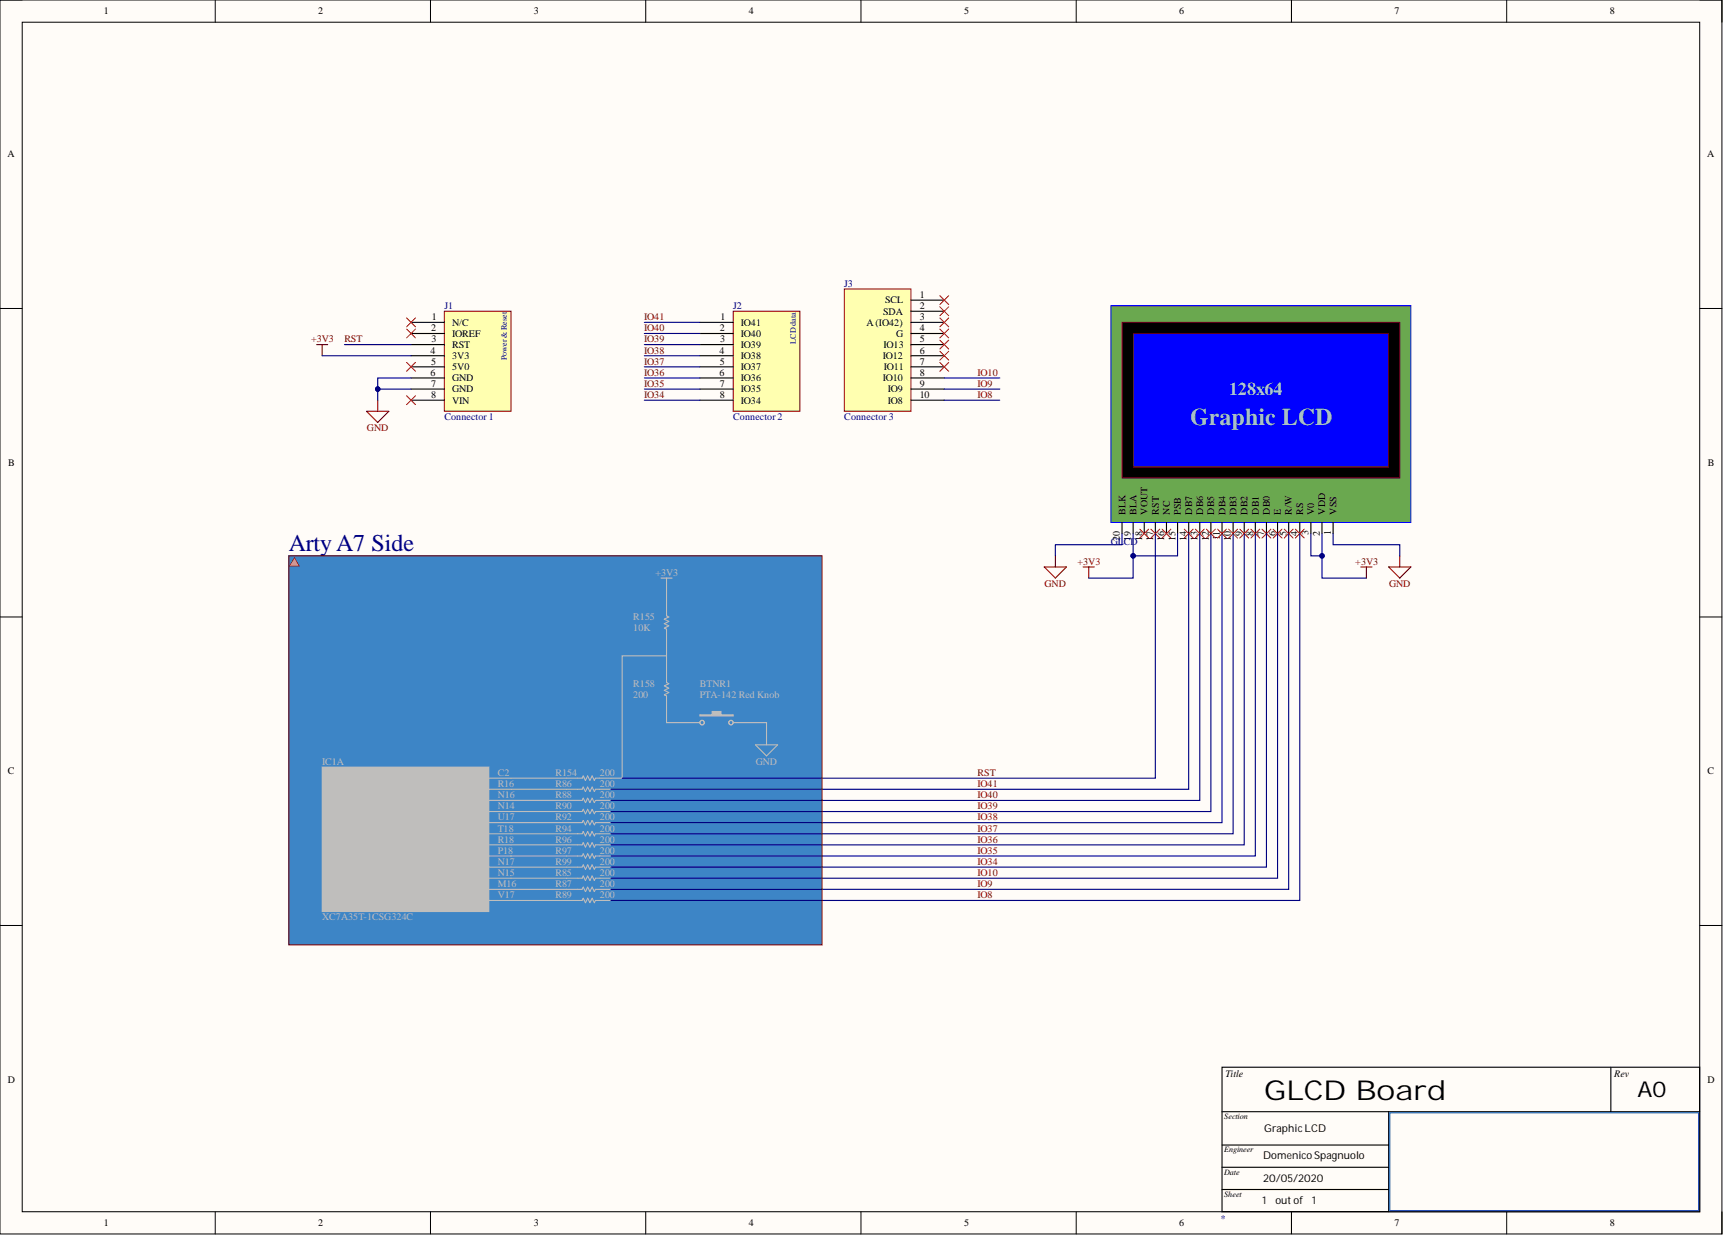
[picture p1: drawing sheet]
<svg xmlns="http://www.w3.org/2000/svg" width="393mm" height="282mm" viewBox="0 0 393 282" stroke-linecap="round" stroke-linejoin="round" font-family="sans-serif">
<path d="M0 0h393.1v281.6h-393.1z" fill-rule="evenodd" fill="#fffcf8"/>
<path d="M0 0h393.1v281.6h-393.1z" fill="none" stroke="#000" stroke-width=".23"/>
<path d="M5.1 5.1h382.9v271.5h-382.9z" fill-rule="evenodd" fill="#fffcf8"/>
<g fill="none" stroke="#000" stroke-width=".23">
<path d="M0 0h5.1M49.1 0v5.1M98.3 0v5.1M147.4 0v5.1M196.6 0v5.1M245.7 0v5.1M294.8 0v5.1M344 0v5.1M388 0h5.1v5.1M5.1 5.1h382.9v271.5h-382.9zM0 70.4h5.1M388 70.4h5.1"/>
<path d="M0 140.8h5.1M388 140.8h5.1M0 211.2h5.1M388 211.2h5.1M49.1 276.6v5M98.3 276.6v5M147.4 276.6v5M196.6 276.6v5M245.7 276.6v5M294.8 276.6v5M344 276.6v5M393.1 276.6v5"/>
</g>
<path d="M65.9 126.9h121.8v88.8h-121.8z" fill-rule="evenodd" fill="#3d85c6"/>
<path d="M253.6 69.8h68.5v49.4h-68.5z" fill-rule="evenodd" fill="#6aa84f"/>
<path d="M253.6 69.8h68.5v49.4h-68.5z" fill="none" stroke="#00f" stroke-width=".23"/>
<g fill="none" stroke="#000" stroke-width=".25">
<path d="M256.2 119.2v2.6M258.7 119.2v2.6M261.2 119.2v2.6M263.8 119.2v2.6M266.3 119.2v2.6M268.8 119.2v2.6M271.4 119.2v2.6M273.9 119.2v2.6M276.4 119.2v2.6M279 119.2v2.6M281.5 119.2v2.6M284 119.2v2.6"/>
<path d="M286.6 119.2v2.6M289.1 119.2v2.6M291.7 119.2v2.6M294.2 119.2v2.6M296.7 119.2v2.6M299.3 119.2v2.6M301.8 119.2v2.6M304.3 119.2v2.6"/>
</g>
<path d="M256.2 73.6h63.4v35.5h-63.4z" fill-rule="evenodd" fill="#000"/>
<path d="M256.2 73.6h63.4v35.5h-63.4z" fill="none" stroke="#800000" stroke-width=".23"/>
<path d="M258.7 76.1h58.3v30.5h-58.3z" fill-rule="evenodd" fill="#00f"/>
<path d="M258.7 76.1h58.3v30.5h-58.3z" fill="none" stroke="#800000" stroke-width=".23"/>
<path d="M279 243.6h109v33h-109zM279 253.7h109M317 253.7v22.9M367.7 243.6v10.1M279 271.5h38M279 266.4h38M279 261.3h38" fill="none" stroke="#000" stroke-width=".25"/>
<path d="M317.3 254h70.5v22.3h-70.5z" fill="none" stroke="#15c" stroke-width=".25"/>
<path d="M101.4 71h15.3v22.9h-15.3z" fill-rule="evenodd" fill="#ffffb0"/>
<path d="M101.4 71h15.3v22.9h-15.3z" fill="none" stroke="#800000" stroke-width=".23"/>
<path d="M93.8 73.6h7.6M93.8 76.1h7.6M93.8 78.7h7.6M93.8 81.2h7.6M93.8 83.7h7.6M93.8 86.3h7.6M93.8 88.8h7.6M93.8 91.3h7.6" fill="none" stroke="#000" stroke-width=".25"/>
<path d="M167.4 71h15.2v22.9h-15.2z" fill-rule="evenodd" fill="#ffffb0"/>
<path d="M167.4 71h15.2v22.9h-15.2z" fill="none" stroke="#800000" stroke-width=".23"/>
<path d="M159.8 73.6h7.6M159.8 76.1h7.6M159.8 78.7h7.6M159.8 81.2h7.6M159.8 83.7h7.6M159.8 86.3h7.6M159.8 88.8h7.6M159.8 91.3h7.6" fill="none" stroke="#000" stroke-width=".25"/>
<path d="M192.7 66h15.3v27.9h-15.3z" fill-rule="evenodd" fill="#ffffb0"/>
<path d="M192.7 66h15.3v27.9h-15.3z" fill="none" stroke="#800000" stroke-width=".23"/>
<path d="M208 68.5h7.6M208 71h7.6M208 73.6h7.6M208 76.1h7.6M208 78.7h7.6M208 81.2h7.6M208 83.7h7.6M208 86.3h7.6M208 88.8h7.6M208 91.3h7.6" fill="none" stroke="#000" stroke-width=".25"/>
<g fill="none" stroke="#f00" stroke-width=".23">
<path d="M92.8 72.6l2.1 2M92.8 75.1l2.1 2M94.9 72.6l-2.1 2M94.9 75.1l-2.1 2M214.6 67.5l2 2M214.6 70l2 2.1M214.6 72.6l2 2M214.6 75.1l2 2M214.6 77.6l2 2.1M216.6 67.5l-2 2M216.6 70l-2 2.1M216.6 72.6l-2 2"/>
<path d="M216.6 75.1l-2 2M216.6 77.6l-2 2.1M92.8 82.7l2.1 2M92.8 90.3l2.1 2.1M94.9 82.7l-2.1 2M94.9 90.3l-2.1 2.1M214.6 80.2l2 2M214.6 82.7l2 2M216.6 80.2l-2 2M216.6 82.7l-2 2"/>
</g>
<path d="M73.5 175.1h38.1v33h-38.1z" fill-rule="evenodd" fill="#bfbebc"/>
<path d="M73.5 175.1h38.1v33h-38.1z" fill="none" stroke="#bfbebc" stroke-width=".23"/>
<g fill="none" stroke="#bfbebc" stroke-width=".25">
<path d="M152.2 137v3.6l.5 .2-1 .5 1 .5-1 .5 1 .5-1 .6 .5 .2v3.6M152.2 152.2v3.6l.5 .2-1 .5 1 .6-1 .5 1 .5-1 .5 .5 .2v3.6M111.6 177.6h5.1M129.3 177.6h3.6l.2-.5 .6 1 .5-1 .5 1 .5-1 .5 1 .2-.5h3.6M154.7 164.9h5.1M167.4 164.9h5.1M111.6 197.9h5.1M111.6 195.4h5.1M111.6 192.8h5.1M111.6 190.3h5.1M111.6 187.8h5.1M111.6 185.2h5.1"/>
<path d="M111.6 182.7h5.1M111.6 180.1h5.1M129.3 197.9h3.6l.2-.5 .6 1 .5-1 .5 1 .5-1 .5 1 .2-.5h3.6M129.3 195.4h3.6l.2-.5 .6 1 .5-1 .5 1 .5-1 .5 1 .2-.5h3.6M129.3 192.8h3.6l.2-.5 .6 1 .5-1 .5 1 .5-1 .5 1 .2-.5h3.6M129.3 190.3h3.6l.2-.5 .6 1 .5-1 .5 1 .5-1 .5 1 .2-.5h3.6M129.3 187.8h3.6l.2-.6 .6 1.1 .5-1.1 .5 1.1 .5-1.1 .5 1.1 .2-.5h3.6M129.3 185.2h3.6l.2-.5 .6 1 .5-1 .5 1 .5-1 .5 1 .2-.5h3.6M129.3 182.7h3.6l.2-.5 .6 1 .5-1 .5 1 .5-1 .5 1 .2-.5h3.6M129.3 180.1h3.6l.2-.5 .6 1.1 .5-1.1 .5 1.1 .5-1.1 .5 1.1 .2-.6h3.6M111.6 205.5h5.1M111.6 203h5.1"/>
<path d="M111.6 200.4h5.1M129.3 205.5h3.6l.2-.5 .6 1 .5-1 .5 1 .5-1 .5 1 .2-.5h3.6M129.3 203h3.6l.2-.5 .6 1 .5-1 .5 1 .5-1 .5 1 .2-.5h3.6M129.3 200.4h3.6l.2-.5 .6 1 .5-1 .5 1 .5-1 .5 1 .2-.5h3.6"/>
</g>
<path d="M159.8 163.1h2.8v-.7h2v.7h2.8v.3h-7.6z" fill-rule="evenodd" fill="#bfbebc"/>
<g fill="none" stroke="#bfbebc" stroke-width=".25">
<path d="M150.9 131.9h2.5M152.2 131.9v5.1M159.8 163.1h2.8v-.7h2v.7h2.8v.3h-7.6zM172.5 170h5l-2.5 2.5zM175 167.5v2.5"/>
<circle cx="160.3" cy="164.9" r=".51"/>
<circle cx="166.9" cy="164.9" r=".51"/>
</g>
<path d="M72.3 78.7h2.5M73.5 78.7v2.5M83.7 93.9h5.1l-2.6 2.5zM86.2 91.3v2.6M238.4 129.4h5.1l-2.6 2.5zM240.9 126.9v2.5M247.3 129.4h2.5M248.5 129.4v2.5M310.7 129.4h2.5M311.9 129.4v2.5M317 129.4h5.1l-2.5 2.5zM319.6 126.9v2.5" fill="none" stroke="#800000" stroke-width=".25"/>
<g fill="none" stroke="#f00" stroke-width=".23">
<path d="M260.2 120.8l2 2M262.2 120.8l-2 2M262.7 120.8l2.1 2M264.8 120.8l-2.1 2M265.3 120.8l2 2M267.3 120.8l-2 2M270.4 120.8l2 2M272.4 120.8l-2 2M272.9 120.8l2 2M274.9 120.8l-2 2M275.4 120.8l2.1 2M277.5 120.8l-2.1 2"/>
<path d="M278 120.8l2 2M280 120.8l-2 2M280.5 120.8l2 2M282.5 120.8l-2 2M283 120.8l2.1 2M285.1 120.8l-2.1 2M285.6 120.8l2 2M287.6 120.8l-2 2M288.1 120.8l2 2M290.1 120.8l-2 2M290.6 120.8l2.1 2M292.7 120.8l-2.1 2"/>
<path d="M293.2 120.8l2 2M295.2 120.8l-2 2M295.7 120.8l2 2M297.7 120.8l-2 2"/>
</g>
<path d="M78.6 78.7h15.2M73.5 81.2h20.3M93.8 86.3h-7.6v2.5h7.6" fill="none" stroke="#000080" stroke-width=".25"/>
<circle cx="86.2" cy="88.8" r=".51" fill="#000080"/>
<circle cx="86.2" cy="88.8" r=".51" fill="none" stroke="#000080" stroke-width=".23"/>
<g fill="none" stroke="#bfbebc" stroke-width=".25">
<path d="M152.2 149.7h-10.2v27.9h-2.5M116.7 177.6h12.6M152.2 162.4v2.5h2.5M172.5 164.9h2.5v2.6M116.7 197.9h12.6M116.7 195.4h12.6M116.7 192.8h12.6M116.7 190.3h12.6M116.7 187.8h12.6M116.7 185.2h12.6M116.7 182.7h12.6M116.7 180.1h12.6"/>
<path d="M116.7 205.5h12.6M116.7 203h12.6M116.7 200.4h12.6"/>
</g>
<g fill="none" stroke="#000080" stroke-width=".25">
<path d="M147.1 78.7h12.7M147.1 76.1h12.7M147.1 73.6h12.7M147.1 91.3h12.7M147.1 88.8h12.7M147.1 86.3h12.7M147.1 83.7h12.7M147.1 81.2h12.7M215.6 91.3h12.7M215.6 88.8h12.7M215.6 86.3h12.7M256.2 121.8v2.5h-15.3v2.6"/>
<path d="M258.7 126.9v5h-10.2M263.8 121.8v55.8h-121.8M271.4 121.8v58.3h-131.9M273.9 121.8v60.9h-134.4M276.4 121.8v63.4h-136.9M279 121.8v66h-139.5M281.5 121.8v68.5h-142M284 121.8v71h-144.5M286.6 121.8v73.6h-147.1M289.1 121.8v76.1h-149.6M291.7 121.8v78.6h-152.2M294.2 121.8v81.2h-154.7"/>
<path d="M296.7 121.8v83.7h-157.2"/>
</g>
<circle cx="258.7" cy="126.9" r=".51" fill="#000080"/>
<circle cx="258.7" cy="126.9" r=".51" fill="none" stroke="#000080" stroke-width=".23"/>
<path d="M258.7 121.8v5.1h10.1v-5.1" fill="none" stroke="#000080" stroke-width=".25"/>
<circle cx="258.7" cy="126.9" r=".51" fill="#000080"/>
<circle cx="258.7" cy="126.9" r=".51" fill="none" stroke="#000080" stroke-width=".23"/>
<path d="M299.3 121.8v5.1h2.5v-5.1" fill="none" stroke="#000080" stroke-width=".25"/>
<circle cx="301.8" cy="126.9" r=".51" fill="#000080"/>
<circle cx="301.8" cy="126.9" r=".51" fill="none" stroke="#000080" stroke-width=".23"/>
<path d="M301.8 126.9v5h10.1" fill="none" stroke="#000080" stroke-width=".25"/>
<circle cx="301.8" cy="126.9" r=".51" fill="#000080"/>
<circle cx="301.8" cy="126.9" r=".51" fill="none" stroke="#000080" stroke-width=".23"/>
<path d="M86.2 88.8v2.5M304.3 121.8v2.5h15.3v2.6" fill="none" stroke="#000080" stroke-width=".25"/>
<circle cx="86.2" cy="88.8" r=".51" fill="#000080"/>
<circle cx="86.2" cy="88.8" r=".51" fill="none" stroke="#000080" stroke-width=".23"/>
<path d="M152.2 147.2v5" fill="none" stroke="#bfbebc" stroke-width=".25"/>
<path d="M65.9 126.9h121.8v88.8h-121.8z" fill="none" stroke="#800000" stroke-width=".23"/>
<path d="M67.2 127.4l1 1.7h-2z" fill="none" stroke="#900" stroke-width=".23"/>
<path d="M67.2 127.4l1 1.7h-2z" fill="#d86a9e"/>
<text font-size="6.3" x="288.6" y="251.1">GLCD Board</text>
<text font-size="5.5" fill="#a2c4c9" x="271.7" y="97">Graphic LCD</text>
<text font-size="5.5" fill="#000080" x="65.9" y="125.7">Arty A7 Side</text>
<text font-size="5" x="373.8" y="250.4">A0</text>
<text font-size="4.1" fill="#a4c2f4" x="280.5" y="90.2">128x64</text>
<g font-size="2.5">
<text x="288.6" y="258.3">GraphicLCD</text>
<text x="288.4" y="264.6">Domenico Spagnuolo</text>
<text x="288.4" y="269.7">20/05/2020</text>
<text x="288.1" y="274.8">1</text>
<text x="291.1" y="274.8">out of</text>
<text x="299.5" y="274.8">1</text>
</g>
<g font-size="2.3">
<text x="23.7" y="3.3">1</text>
<text x="72.6" y="3.3">2</text>
<text x="121.9" y="3.3">3</text>
<text x="170.9" y="3.3">4</text>
<text x="220.1" y="3.3">5</text>
<text x="269.2" y="3.3">6</text>
<text x="318.4" y="3.3">7</text>
<text x="367.5" y="3.3">8</text>
<text x="1.7" y="35.9">A</text>
<text x="389.7" y="35.9">A</text>
<text x="201.6" y="71.8">SDA</text>
<text x="202" y="69.3">SCL</text>
<text x="210" y="68">1</text>
<text x="210" y="70.5">2</text>
<text x="98.4" y="75.6">2</text>
<text x="98.6" y="73.1">1</text>
<text x="103.2" y="74.3">N/C</text>
<text x="103.2" y="76.9">IOREF</text>
<text x="164.3" y="75.6">2</text>
<text x="164.5" y="73.1">1</text>
<text x="169.2" y="74.3">IO41</text>
<text x="169.2" y="76.9">IO40</text>
<text x="197.8" y="74.3">A (IO42)</text>
<text x="204.6" y="76.9">G</text>
<text x="210" y="73.1">3</text>
<text x="210" y="75.6">4</text>
<text x="98.3" y="80.7">4</text>
<text x="98.4" y="83.2">5</text>
<text x="98.5" y="78.1">3</text>
<text x="103.2" y="82">3V3</text>
<text x="103.2" y="79.4">RST</text>
<text x="164.3" y="80.7">4</text>
<text x="164.3" y="83.2">5</text>
<text x="164.4" y="78.1">3</text>
<text x="169.2" y="82">IO38</text>
<text x="169.2" y="79.4">IO39</text>
<text x="201.5" y="82">IO12</text>
<text x="201.7" y="79.4">IO13</text>
<text x="210" y="78.1">5</text>
<text x="210" y="80.7">6</text>
<text x="210" y="83.2">7</text>
<text x="98.3" y="85.8">6</text>
<text x="98.4" y="88.3">7</text>
<text x="103.2" y="84.5">5V0</text>
<text x="103.2" y="87">GND</text>
<text x="103.2" y="89.6">GND</text>
<text x="164.3" y="85.8">6</text>
<text x="164.3" y="88.3">7</text>
<text x="169.2" y="84.5">IO37</text>
<text x="169.2" y="87">IO36</text>
<text x="169.2" y="89.6">IO35</text>
<text x="201.5" y="87">IO10</text>
<text x="201.8" y="84.5">IO11</text>
<text x="202.7" y="89.6">IO9</text>
<text x="210" y="85.8">8</text>
<text x="210" y="88.3">9</text>
<text x="98.4" y="90.8">8</text>
<text x="103.2" y="92.1">VIN</text>
<text x="164.3" y="90.8">8</text>
<text x="169.2" y="92.1">IO34</text>
<text x="202.7" y="92.1">IO8</text>
<text x="210" y="90.8">10</text>
<text x="1.9" y="106.4">B</text>
<text x="389.9" y="106.4">B</text>
<text x="256.9" y="117.5" transform="rotate(-90 256.9 117.5)">BLK</text>
<text x="259.4" y="117.5" transform="rotate(-90 259.4 117.5)">BLA</text>
<text x="262" y="117.5" transform="rotate(-90 262 117.5)">VOUT</text>
<text x="264.5" y="117.5" transform="rotate(-90 264.5 117.5)">RST</text>
<text x="267.1" y="117.5" transform="rotate(-90 267.1 117.5)">NC</text>
<text x="269.6" y="117.5" transform="rotate(-90 269.6 117.5)">PSB</text>
<text x="272.1" y="117.5" transform="rotate(-90 272.1 117.5)">DB7</text>
<text x="274.7" y="117.5" transform="rotate(-90 274.7 117.5)">DB6</text>
<text x="277.2" y="117.5" transform="rotate(-90 277.2 117.5)">DB5</text>
<text x="279.7" y="117.5" transform="rotate(-90 279.7 117.5)">DB4</text>
<text x="282.3" y="117.5" transform="rotate(-90 282.3 117.5)">DB3</text>
<text x="284.8" y="117.5" transform="rotate(-90 284.8 117.5)">DB2</text>
<text x="287.3" y="117.5" transform="rotate(-90 287.3 117.5)">DB1</text>
<text x="289.9" y="117.5" transform="rotate(-90 289.9 117.5)">DB0</text>
<text x="292.4" y="117.5" transform="rotate(-90 292.4 117.5)">E</text>
<text x="295" y="117.5" transform="rotate(-90 295 117.5)">R/W</text>
<text x="297.5" y="117.5" transform="rotate(-90 297.5 117.5)">RS</text>
<text x="300" y="117.5" transform="rotate(-90 300 117.5)">V0</text>
<text x="302.6" y="117.5" transform="rotate(-90 302.6 117.5)">VDD</text>
<text x="305.1" y="117.5" transform="rotate(-90 305.1 117.5)">VSS</text>
<text x="255.6" y="123.5" transform="rotate(-90 255.6 123.5)">20</text>
<text x="258.2" y="123.5" transform="rotate(-90 258.2 123.5)">19</text>
<text x="260.7" y="123.5" transform="rotate(-90 260.7 123.5)">18</text>
<text x="263.3" y="123.5" transform="rotate(-90 263.3 123.5)">17</text>
<text x="265.8" y="123.5" transform="rotate(-90 265.8 123.5)">16</text>
<text x="268.3" y="123.4" transform="rotate(-90 268.3 123.4)">15</text>
<text x="270.9" y="123.5" transform="rotate(-90 270.9 123.5)">14</text>
<text x="273.4" y="123.4" transform="rotate(-90 273.4 123.4)">13</text>
<text x="275.9" y="123.5" transform="rotate(-90 275.9 123.5)">12</text>
<text x="278.5" y="123.3" transform="rotate(-90 278.5 123.3)">11</text>
<text x="281" y="123.5" transform="rotate(-90 281 123.5)">10</text>
<text x="283.5" y="122.3" transform="rotate(-90 283.5 122.3)">9</text>
<text x="286.1" y="122.3" transform="rotate(-90 286.1 122.3)">8</text>
<text x="288.6" y="122.3" transform="rotate(-90 288.6 122.3)">7</text>
<text x="291.1" y="122.3" transform="rotate(-90 291.1 122.3)">6</text>
<text x="293.7" y="122.3" transform="rotate(-90 293.7 122.3)">5</text>
<text x="296.2" y="122.4" transform="rotate(-90 296.2 122.4)">4</text>
<text x="298.8" y="122.2" transform="rotate(-90 298.8 122.2)">3</text>
<text x="301.3" y="122.3" transform="rotate(-90 301.3 122.3)">2</text>
<text x="303.8" y="122.1" transform="rotate(-90 303.8 122.1)">1</text>
<text x="1.8" y="176.8">C</text>
<text x="389.8" y="176.8">C</text>
<text x="279.7" y="245.9">Title</text>
<text x="368.5" y="245.9">Rev</text>
<text x="1.8" y="247.2">D</text>
<text x="389.8" y="247.2">D</text>
<text x="23.7" y="279.9">1</text>
<text x="72.6" y="279.9">2</text>
<text x="121.9" y="279.9">3</text>
<text x="170.9" y="279.9">4</text>
<text x="220.1" y="279.9">5</text>
<text x="269.2" y="279.9">6</text>
<text x="318.4" y="279.9">7</text>
<text x="367.5" y="279.9">8</text>
</g>
<g font-size="2.3" fill="#000080">
<text x="192.7" y="65.5">J3</text>
<text x="101.4" y="70.5">J1</text>
<text x="167.4" y="70.5">J2</text>
<text x="101.4" y="95.9">Connector 1</text>
<text x="167.4" y="95.9">Connector 2</text>
<text x="192.7" y="95.9">Connector 3</text>
<text x="253.6" y="124.3">GL</text>
<text x="256.6" y="124.3">CD</text>
<text x="278.7" y="278.8">*</text>
</g>
<g font-size="2.3" fill="#800000">
<text x="147.1" y="73.1">IO41</text>
<text x="147.1" y="75.6">IO40</text>
<text x="71" y="78.1">+3V3</text>
<text x="78.6" y="78.1">RST</text>
<text x="147.1" y="78.1">IO39</text>
<text x="147.1" y="80.7">IO38</text>
<text x="147.1" y="83.2">IO37</text>
<text x="147.1" y="85.8">IO36</text>
<text x="147.1" y="88.3">IO35</text>
<text x="223.2" y="85.8">IO10</text>
<text x="223.2" y="88.3">IO9</text>
<text x="147.1" y="90.8">IO34</text>
<text x="223.2" y="90.8">IO8</text>
<text x="83.8" y="98.4">GND</text>
<text x="246" y="128.9">+3V3</text>
<text x="309.4" y="128.9">+3V3</text>
<text x="238.5" y="134">GND</text>
<text x="317.1" y="134">GND</text>
<text x="223.2" y="177.1">RST</text>
<text x="223.2" y="179.6">IO41</text>
<text x="223.2" y="182.2">IO40</text>
<text x="223.2" y="184.7">IO39</text>
<text x="223.2" y="187.2">IO38</text>
<text x="223.2" y="189.8">IO37</text>
<text x="223.2" y="192.3">IO36</text>
<text x="223.2" y="194.9">IO35</text>
<text x="223.2" y="197.4">IO34</text>
<text x="223.2" y="202.5">IO9</text>
<text x="223.2" y="199.9">IO10</text>
<text x="223.2" y="205">IO8</text>
</g>
<g font-size="2.3" fill="#bfbebc">
<text x="149.6" y="131.4">+3V3</text>
<text x="144.6" y="141.6">R155</text>
<text x="144.6" y="144.1">10K</text>
<text x="144.6" y="159.3">200</text>
<text x="144.6" y="156.8">R158</text>
<text x="159.8" y="156.8">BTNR1</text>
<text x="159.8" y="159.3">PTA-142 Red Knob</text>
<text x="73.5" y="174.6">IC1A</text>
<text x="113.6" y="179.6">R16</text>
<text x="113.6" y="177.1">C2</text>
<text x="126.8" y="177.1">R154</text>
<text x="126.8" y="179.6">R86</text>
<text x="137" y="177.1">200</text>
<text x="137" y="179.6">200</text>
<text x="172.5" y="174.6">GND</text>
<text x="113.6" y="184.7">N14</text>
<text x="113.6" y="182.2">N16</text>
<text x="126.8" y="182.2">R88</text>
<text x="126.8" y="184.7">R90</text>
<text x="137" y="182.2">200</text>
<text x="137" y="184.7">200</text>
<text x="113.6" y="189.8">T18</text>
<text x="113.6" y="187.2">U17</text>
<text x="126.8" y="187.2">R92</text>
<text x="126.8" y="189.8">R94</text>
<text x="137" y="187.2">200</text>
<text x="137" y="189.8">200</text>
<text x="113.6" y="197.4">N17</text>
<text x="113.6" y="194.9">P18</text>
<text x="113.6" y="192.3">R18</text>
<text x="126.8" y="192.3">R96</text>
<text x="126.8" y="194.9">R97</text>
<text x="126.8" y="197.4">R99</text>
<text x="137" y="192.3">200</text>
<text x="137" y="194.9">200</text>
<text x="137" y="197.4">200</text>
<text x="113.6" y="202.5">M16</text>
<text x="113.6" y="199.9">N15</text>
<text x="126.8" y="199.9">R85</text>
<text x="126.8" y="202.5">R87</text>
<text x="137" y="199.9">200</text>
<text x="137" y="202.5">200</text>
<text x="113.6" y="205">V17</text>
<text x="126.8" y="205">R89</text>
<text x="137" y="205">200</text>
<text x="73.5" y="210.1">XC7A35T-1CSG324C</text>
</g>
<g font-size="1.9" fill="#000080">
<text x="115.7" y="82.2" transform="rotate(-90 115.7 82.2)">Power&amp; Reset</text>
<text x="181.7" y="78.4" transform="rotate(-90 181.7 78.4)">LCD data</text>
</g>
<g font-size="1.9">
<text x="279.5" y="255.3">Section</text>
<text x="279.5" y="262.9">Engineer</text>
<text x="279.5" y="268.3">Date</text>
<text x="279.5" y="273.1">Sheet</text>
</g>
</svg>
